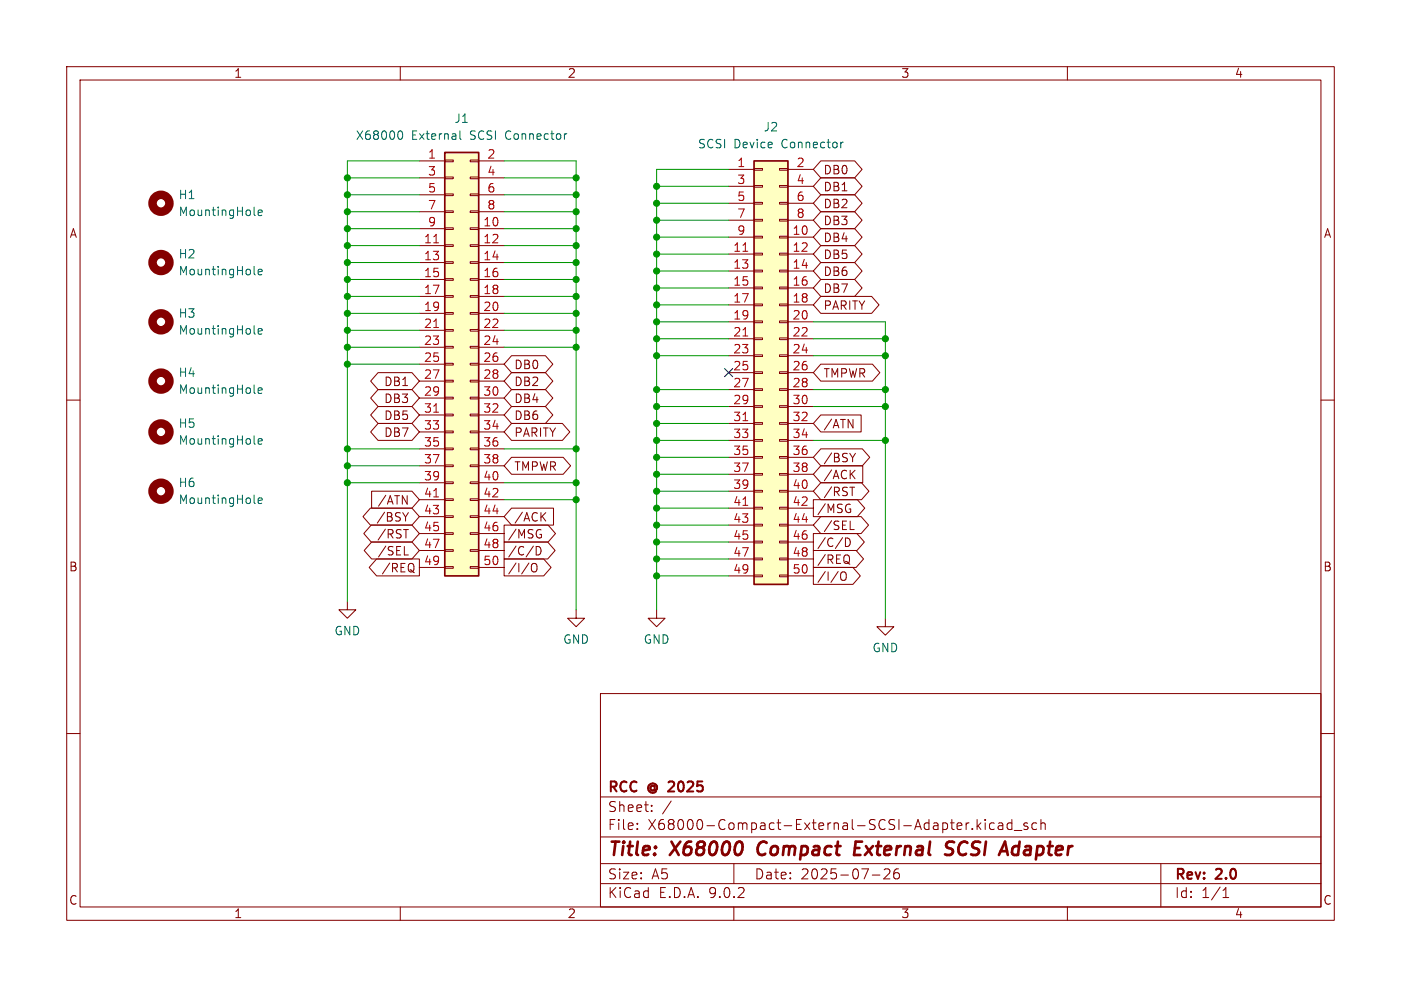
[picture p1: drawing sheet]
<svg xmlns="http://www.w3.org/2000/svg" width="210mm" height="148mm" viewBox="0 0 210 148" stroke-linecap="round" stroke-linejoin="round" font-family="sans-serif">
<g fill="none" stroke="#840000" stroke-width=".15">
<path d="M10 10h190v128h-190zM12 12h186v124h-186zM60 10v2M110 10v2M160 10v2M10 60h2M198 60h2M52.1 90.2v1.2h1.2l-1.2 1.3-1.3-1.3h1.3M86.4 91.4v1.3h1.2l-1.2 1.3-1.3-1.3h1.3M98.4 91.4v1.3h1.3l-1.3 1.3-1.2-1.3h1.2M10 110h2M90 104h108v32h-108z"/>
<path d="M90 119.5h108M198 110h2M60 136v2M90 132.5h108M90 129.5h108M90 125.5h108M95.5 124.2v.2M95.5 123.5v.1M97.7 121.5v.2M97.7 120.8v.1M100.6 120.1l-1.3 1.9M110 136v2"/>
<path d="M110 129.5v3M130.8 131.2h1.1M132.5 130.4l.3-.1 .5 .1a.41 .41 0 0 1 0 .5l-.8 .9h.9M134.7 130.3a.59 .59 0 0 0-.7 .6v.6l.1 .2 .4 .1 .3-.2v-.5l-.1-.2h-.4l-.3 .2M145.7 124.2v.2M146.5 122.9v1.5M146.6 123.8l.4 .6M147 123.4l-.5 .6M147.7 122.9v.1M147.7 123.4v1M149 123.5l-.4-.1-.3 .3v.4l.2 .2h.5M149.7 123.5h.5l.1 .9"/>
<path d="M150.3 123.7l-.5 .1a.29 .29 0 0 0-.2 .3 .29 .29 0 0 0 .2 .3l.5-.1M151.7 123.5l-.5-.1-.2 .3v.4l.1 .2h.6M151.7 122.9v1.5M152 124.5h1.2M154 123.5l-.3-.1-.2 .2v.2l.5 .2v.3h-.5M155.4 123.5l-.4-.1-.3 .3v.4l.1 .2h.6M156 123.5a.37 .37 0 0 1 .7 .1v.8M156 122.9v1.5M160 136v2M174 129.5v6.5M183.3 134.6h.9M183.3 133.5l.5-.4v1.5"/>
</g>
<path d="M113.9 126.5a1.27 1.27 0 0 0-.1 1.6M128.2 127.2h.6M129.2 126.2h-.9l-.3 2h1M141.9 127l.6 .3a.49 .49 0 0 1 .4 .5 .49 .49 0 0 1-.5 .4l-.7-.1M143 126.3a.85 .85 0 0 0-1 .1l-.2 .2M151.8 128.1l.6 .1M152.6 126.9h-.4l-.3 .2" fill="none" stroke="#840000" stroke-width=".4"/>
<path d="M66.7 22.9h5.1v63.5h-5.1z" fill="#ffffc2"/>
<path d="M66.7 22.9h5.1v63.5h-5.1z" fill="none" stroke="#840000" stroke-width=".25"/>
<g fill="none" stroke="#840000" stroke-width=".15">
<path d="M62.9 24.1h3.8M62.9 26.7h3.8M62.9 29.2h3.8M62.9 31.8h3.8M62.9 34.3h3.8M62.9 36.8h3.8M62.9 39.4h3.8M66.7 24h1.2v.3h-1.2zM66.7 26.5h1.2v.3h-1.2zM66.7 29.1h1.2v.2h-1.2zM66.7 31.6h1.2v.3h-1.2zM66.7 34.2h1.2v.2h-1.2z"/>
<path d="M66.7 36.7h1.2v.3h-1.2zM66.7 39.2h1.2v.3h-1.2zM70.5 24h1.3v.3h-1.3zM70.5 26.5h1.3v.3h-1.3zM70.5 29.1h1.3v.2h-1.3zM70.5 31.6h1.3v.3h-1.3zM70.5 34.2h1.3v.2h-1.3zM70.5 36.7h1.3v.3h-1.3zM70.5 39.2h1.3v.3h-1.3zM71.8 24.1h3.8M71.8 26.7h3.8M71.8 29.2h3.8"/>
<path d="M71.8 31.8h3.8M71.8 34.3h3.8M71.8 36.8h3.8M71.8 39.4h3.8M62.9 41.9h3.8M62.9 44.5h3.8M62.9 47h3.8M62.9 49.5h3.8M62.9 52.1h3.8M62.9 54.6h3.8M62.9 57.2h3.8M62.9 59.7h3.8"/>
<path d="M66.7 41.8h1.2v.2h-1.2zM66.7 44.3h1.2v.3h-1.2zM66.7 46.9h1.2v.2h-1.2zM66.7 49.4h1.2v.3h-1.2zM66.7 51.9h1.2v.3h-1.2zM66.7 54.5h1.2v.2h-1.2zM66.7 57h1.2v.3h-1.2zM66.7 59.6h1.2v.2h-1.2zM70.5 41.8h1.3v.2h-1.3zM70.5 44.3h1.3v.3h-1.3zM70.5 46.9h1.3v.2h-1.3zM70.5 49.4h1.3v.3h-1.3z"/>
<path d="M70.5 51.9h1.3v.3h-1.3zM70.5 54.5h1.3v.2h-1.3zM70.5 57h1.3v.3h-1.3zM70.5 59.6h1.3v.2h-1.3zM71.8 41.9h3.8M71.8 44.5h3.8M71.8 47h3.8M71.8 49.5h3.8M71.8 52.1h3.8M71.8 54.6h3.8M71.8 57.2h3.8M71.8 59.7h3.8"/>
<path d="M62.9 62.2h3.8M62.9 64.8h3.8M62.9 67.3h3.8M62.9 69.9h3.8M62.9 72.4h3.8M62.9 74.9h3.8M62.9 77.5h3.8M66.7 62.1h1.2v.3h-1.2zM66.7 64.6h1.2v.3h-1.2zM66.7 67.2h1.2v.2h-1.2zM66.7 69.7h1.2v.3h-1.2zM66.7 72.3h1.2v.2h-1.2z"/>
<path d="M66.7 74.8h1.2v.3h-1.2zM66.7 77.3h1.2v.3h-1.2zM66.7 79.9h1.2v.2h-1.2zM70.5 62.1h1.3v.3h-1.3zM70.5 64.6h1.3v.3h-1.3zM70.5 67.2h1.3v.2h-1.3zM70.5 69.7h1.3v.3h-1.3zM70.5 72.3h1.3v.2h-1.3zM70.5 74.8h1.3v.3h-1.3zM70.5 77.3h1.3v.3h-1.3zM70.5 79.9h1.3v.2h-1.3zM71.8 62.2h3.8"/>
<path d="M71.8 64.8h3.8M71.8 67.3h3.8M71.8 69.9h3.8M71.8 72.4h3.8M71.8 74.9h3.8M71.8 77.5h3.8M62.9 80h3.8M62.9 82.6h3.8M62.9 85.1h3.8M66.7 82.4h1.2v.3h-1.2zM66.7 85h1.2v.2h-1.2zM70.5 82.4h1.3v.3h-1.3z"/>
<path d="M70.5 85h1.3v.2h-1.3zM71.8 80h3.8M71.8 82.6h3.8M71.8 85.1h3.8"/>
</g>
<path d="M65 36.4h.7M65 49.1h.7M65 61.8h.7M65 74.5h.7" fill="none" stroke="#a90000" stroke-width=".15"/>
<path d="M59.8 19.7l.1-.1a.69 .69 0 0 1 .5 .6 .69 .69 0 0 1-.2 .6h-.4M68.9 19.6v1.1l.2 .2M38.1 32.1l.2 .2M38.7 31.9l.6-.1-.1-.3h-.3l-.2 .2 .1 .6h.4M85 20.1h-.3" fill="none" stroke="#006464" stroke-width=".15"/>
<circle cx="24.1" cy="30.5" r="1.27" fill="none" stroke="#840000" stroke-width="1.3"/>
<path d="M113 24.1h5.1v63.5h-5.1z" fill="#ffffc2"/>
<path d="M113 24.1h5.1v63.5h-5.1z" fill="none" stroke="#840000" stroke-width=".25"/>
<g fill="none" stroke="#840000" stroke-width=".15">
<path d="M109.2 25.4h3.8M109.2 27.9h3.8M109.2 30.5h3.8M109.2 33h3.8M109.2 35.6h3.8M109.2 38.1h3.8M113 25.3h1.3v.2h-1.3zM113 27.8h1.3v.3h-1.3zM113 30.4h1.3v.2h-1.3zM113 32.9h1.3v.2h-1.3zM113 35.4h1.3v.3h-1.3zM113 38h1.3v.2h-1.3z"/>
<path d="M116.8 25.3h1.3v.2h-1.3zM116.8 27.8h1.3v.3h-1.3zM116.8 30.4h1.3v.2h-1.3zM116.8 32.9h1.3v.2h-1.3zM116.8 35.4h1.3v.3h-1.3zM116.8 38h1.3v.2h-1.3zM118.1 25.4h3.8M118.1 27.9h3.8M118.1 30.5h3.8M118.1 33h3.8M118.1 35.6h3.8M118.1 38.1h3.8"/>
<path d="M123 34.3h5.1l1.1 1.3-1.1 1.2h-5.1l-1.1-1.2zM123 29.2h5.1l1.1 1.3-1.1 1.3h-5.1l-1.1-1.3zM123 26.7h5.1l1.1 1.2-1.1 1.3h-5.1l-1.1-1.3zM123 24.1h5.1l1.1 1.3-1.1 1.3h-5.1l-1.1-1.3zM123 36.8h5.1l1.1 1.3-1.1 1.3h-5.1l-1.1-1.3zM123 39.4h5.1l1.1 1.2-1.1 1.3h-5.1l-1.1-1.3zM123 31.7h5.1l1.1 1.3-1.1 1.3h-5.1l-1.1-1.3zM56.7 55.9h5.1l1.1 1.3-1.1 1.2h-5.1l-1.1-1.2zM56.7 58.4h5.1l1.1 1.3-1.1 1.3h-5.1l-1.1-1.3zM76.7 58.4h5.1l1.1 1.3-1.1 1.3h-5.1l-1.1-1.3zM76.7 53.3h5.1l1.1 1.3-1.1 1.3h-5.1l-1.1-1.3zM76.7 55.9h5.1l1.1 1.3-1.1 1.2h-5.1l-1.1-1.2z"/>
<path d="M109.2 40.6h3.8M109.2 43.2h3.8M109.2 45.7h3.8M109.2 48.3h3.8M109.2 50.8h3.8M109.2 53.3h3.8M109.2 55.9h3.8M109.2 58.4h3.8M113 40.5h1.3v.3h-1.3zM113 43.1h1.3v.2h-1.3zM113 45.6h1.3v.2h-1.3zM113 48.1h1.3v.3h-1.3z"/>
<path d="M113 50.7h1.3v.2h-1.3zM113 53.2h1.3v.3h-1.3zM113 55.8h1.3v.2h-1.3zM113 58.3h1.3v.2h-1.3zM116.8 40.5h1.3v.3h-1.3zM116.8 43.1h1.3v.2h-1.3zM116.8 45.6h1.3v.2h-1.3zM116.8 48.1h1.3v.3h-1.3zM116.8 50.7h1.3v.2h-1.3zM116.8 53.2h1.3v.3h-1.3zM116.8 55.8h1.3v.2h-1.3zM116.8 58.3h1.3v.2h-1.3z"/>
<path d="M118.1 40.6h3.8M118.1 43.2h3.8M118.1 45.7h3.8M118.1 48.3h3.8M118.1 50.8h3.8M118.1 53.3h3.8M118.1 55.9h3.8M118.1 58.4h3.8M123 54.6h7.8l1.1 1.3-1.1 1.3h-7.8l-1.1-1.3zM123 44.4h7.7l1.1 1.3-1.1 1.3h-7.7l-1.1-1.3zM123 41.9h5.1l1.1 1.3-1.1 1.3h-5.1l-1.1-1.3zM55.5 76.2h6.3l1.1 1.3-1.1 1.2h-6.3l-1.1-1.2z"/>
<path d="M55.6 78.7h6.2l1.1 1.3-1.1 1.3h-6.2l-1.1-1.3zM55.7 73.7h6.1l1.1 1.2-1.1 1.3h-6.1zM56.7 63.5h5.1l1.1 1.3-1.1 1.2h-5.1l-1.1-1.2zM56.7 61h5.1l1.1 1.2-1.1 1.3h-5.1l-1.1-1.3zM60.3 74.3l.7 1.3v-1.3M60.5 79.4h.7M61.2 76.9l-.4 .6M75.6 78.7h6.6l1.1 1.3-1.1 1.3h-6.6zM76.7 63.5h7.6l1.1 1.3-1.1 1.2h-7.6l-1.1-1.2zM76.7 68.6h7.7l1.1 1.3-1.1 1.2h-7.7l-1.1-1.2zM76.7 76.2h6.3v2.5h-6.3l-1.1-1.2zM76.7 61h5.1l1.1 1.2-1.1 1.3h-5.1l-1.1-1.3z"/>
<path d="M81 79.4l.1 .1M81.3 77.4l.5 .7M81.8 76.9l-.7 .7M109.2 61h3.8M109.2 63.5h3.8M109.2 66h3.8M109.2 68.6h3.8M109.2 71.1h3.8M109.2 73.7h3.8M109.2 76.2h3.8M109.2 78.7h3.8M113 60.8h1.3v.3h-1.3z"/>
<path d="M113 63.4h1.3v.2h-1.3zM113 65.9h1.3v.3h-1.3zM113 68.5h1.3v.2h-1.3zM113 71h1.3v.2h-1.3zM113 73.5h1.3v.3h-1.3zM113 76.1h1.3v.2h-1.3zM113 78.6h1.3v.3h-1.3zM116.8 60.8h1.3v.3h-1.3zM116.8 63.4h1.3v.2h-1.3zM116.8 65.9h1.3v.3h-1.3zM116.8 68.5h1.3v.2h-1.3zM116.8 71h1.3v.2h-1.3z"/>
<path d="M116.8 73.5h1.3v.3h-1.3zM116.8 76.1h1.3v.2h-1.3zM116.8 78.6h1.3v.3h-1.3zM118.1 61h3.8M118.1 63.5h3.8M118.1 66h3.8M118.1 68.6h3.8M118.1 71.1h3.8M118.1 73.7h3.8M118.1 76.2h3.8M118.1 78.7h3.8M121.9 74.9h6.6l1.1 1.3-1.1 1.3h-6.6z"/>
<path d="M123 62.2h6.1v2.6h-6.1l-1.1-1.3zM123 67.3h6.3l1.1 1.3-1.1 1.3h-6.3l-1.1-1.3zM123 72.4h6.1l1.2 1.3-1.2 1.2h-6.1l-1.1-1.2zM123 69.8h6.3v2.6h-6.3l-1.1-1.3zM123 77.5h6.1l1.1 1.2-1.1 1.3h-6.1l-1.1-1.3zM127.1 62.9l.8 1.3v-1.3M127.3 76.3h.2v.4l-.2 .2M127.3 75.6l.2 .1M127.4 73.1h.7M127.4 79.4h.6M127.6 71.1l.6 .7M128.2 70.5l-.8 .7"/>
<path d="M128.2 68l-.4 .6M55.7 81.3h6.1l1.1 1.3-1.1 1.2h-6.1l-1.1-1.2zM56.5 83.8h6.4v2.6h-6.4l-1.2-1.3zM60.6 83.2h.6M61.9 84.6a.9 .9 0 0 1 0 1.1l.2 .2M75.6 83.8h5.9l1.1 1.3-1.1 1.3h-5.9zM75.6 81.3h6.5l1.1 1.3-1.1 1.2h-6.5zM79.7 84.7a.43 .43 0 0 1 .5-.2 .43 .43 0 0 1 .3 .4v.4a.42 .42 0 0 1-.4 .5 .42 .42 0 0 1-.5-.5zM80.4 82a.64 .64 0 0 1 .7 .6 .64 .64 0 0 1-.7 .6zM80.9 80.1h.3v.5l-.3 .1M109.2 81.3h3.8M109.2 83.8h3.8"/>
<path d="M109.2 86.4h3.8M113 81.2h1.3v.2h-1.3zM113 83.7h1.3v.2h-1.3zM113 86.2h1.3v.3h-1.3zM116.8 81.2h1.3v.2h-1.3zM116.8 83.7h1.3v.2h-1.3zM116.8 86.2h1.3v.3h-1.3zM118.1 81.3h3.8M118.1 83.8h3.8M118.1 86.4h3.8M121.9 80h6.6l1.1 1.3-1.1 1.3h-6.6zM121.9 82.5h6.4l1.1 1.3-1.1 1.3h-6.4z"/>
<path d="M121.9 85.1h6l1.1 1.3-1.1 1.2h-6zM126.1 85.9a.43 .43 0 0 1 .5-.1 .43 .43 0 0 1 .3 .4v.4a.42 .42 0 0 1-.5 .4 .42 .42 0 0 1-.4-.4zM126.7 80.7a.64 .64 0 0 1 .8 .6 .64 .64 0 0 1-.8 .7zM127.2 83.3a.9 .9 0 0 1 0 1.1l.2 .2M132.7 92.7v1.3h1.3l-1.3 1.3-1.3-1.3h1.3"/>
</g>
<path d="M111.4 37.7h.7M111.4 50.4h.7M111.4 63.1h.7M111.4 75.8h.7" fill="none" stroke="#a90000" stroke-width=".15"/>
<path d="M126.4 21.3l-.2 .1-.2 .2M38.1 41l.2 .2M38.1 49.9l.2 .2M38.1 58.8l.2 .2M38.7 40.8l.6-.1-.1-.3h-.3l-.2 .2 .1 .6h.4M38.7 49.7l.6-.1-.1-.3h-.3l-.2 .1 .1 .6h.4M38.7 58.6l.6-.1-.1-.3h-.3l-.2 .1 .1 .6h.4M38.1 66.4l.2 .2M38.1 75.3l.2 .2M38.7 66.2l.6-.1-.1-.3h-.3l-.2 .2 .1 .6h.4M38.7 75.1l.6-.1-.1-.3h-.3l-.2 .1 .1 .6h.4" fill="none" stroke="#006464" stroke-width=".15"/>
<g fill="none" stroke="#840000" stroke-width="1.3">
<circle cx="24.1" cy="39.4" r="1.27"/>
<circle cx="24.1" cy="48.3" r="1.27"/>
<circle cx="24.1" cy="57.1" r="1.27"/>
<circle cx="24.1" cy="64.8" r="1.27"/>
<circle cx="24.1" cy="73.7" r="1.27"/>
</g>
<g fill="none" stroke="#009600" stroke-width=".15">
<path d="M52.1 31.8h10.8M52.1 36.8h10.8M52.1 39.4h10.8M52.1 29.2h10.8M52.1 26.7h10.8M52.1 34.3h10.8M62.9 24.1h-10.8v66.1M75.6 31.8h10.8M75.6 24.1h10.8v67.3M75.6 36.8h10.8M75.6 39.4h10.8M75.6 29.2h10.8"/>
<path d="M75.6 26.7h10.8M75.6 34.3h10.8M98.4 27.9h10.8M98.4 30.5h10.8M98.4 38.1h10.8M98.4 33h10.8M98.4 35.6h10.8M109.2 25.4h-10.8v66M52.1 41.9h10.8M52.1 44.5h10.8M52.1 47h10.8M52.1 49.5h10.8"/>
<path d="M52.1 52.1h10.8M52.1 54.6h10.8M75.6 41.9h10.8M75.6 44.5h10.8M75.6 47h10.8M75.6 49.5h10.8M75.6 52.1h10.8M98.4 58.4h10.8M98.4 53.3h10.8M98.4 50.8h10.8M98.4 48.3h10.8M98.4 40.6h10.8"/>
<path d="M98.4 45.7h10.8M98.4 43.2h10.8M121.9 48.3h10.8v44.4M121.9 58.4h10.8M121.9 53.3h10.8M121.9 50.8h10.8M52.1 67.3h10.8M52.1 72.4h10.8M52.1 69.9h10.8M75.6 67.3h10.8M75.6 72.4h10.8M75.6 74.9h10.8"/>
<path d="M98.4 73.7h10.8M98.4 71.1h10.8M98.4 76.2h10.8M98.4 68.6h10.8M98.4 66h10.8M98.4 63.5h10.8M98.4 61h10.8M98.4 78.7h10.8M121.9 66h10.8M121.9 61h10.8M98.4 81.3h10.8M98.4 83.8h10.8"/>
<path d="M98.4 86.4h10.8"/>
</g>
<path d="M108.6 55.3l1.2 1.2M109.8 55.3l-1.2 1.2" fill="none" stroke="#000084" stroke-width=".15"/>
<g fill="#009600" stroke="#009600" stroke-width=".15">
<circle cx="98.4" cy="63.5" r=".46"/>
<circle cx="98.4" cy="61" r=".46"/>
<circle cx="132.7" cy="50.8" r=".46"/>
<circle cx="132.7" cy="53.3" r=".46"/>
<circle cx="86.4" cy="26.7" r=".46"/>
<circle cx="86.4" cy="31.8" r=".46"/>
<circle cx="86.4" cy="29.2" r=".46"/>
<circle cx="98.4" cy="35.6" r=".46"/>
<circle cx="98.4" cy="43.2" r=".46"/>
<circle cx="98.4" cy="40.6" r=".46"/>
<circle cx="98.4" cy="38.1" r=".46"/>
<circle cx="98.4" cy="45.7" r=".46"/>
<circle cx="98.4" cy="30.5" r=".46"/>
<circle cx="98.4" cy="33" r=".46"/>
<circle cx="98.4" cy="27.9" r=".46"/>
<circle cx="86.4" cy="34.3" r=".46"/>
<circle cx="52.1" cy="47" r=".46"/>
<circle cx="52.1" cy="41.9" r=".46"/>
<circle cx="52.1" cy="49.5" r=".46"/>
<circle cx="52.1" cy="44.5" r=".46"/>
<circle cx="86.4" cy="44.5" r=".46"/>
<circle cx="86.4" cy="52.1" r=".46"/>
<circle cx="98.4" cy="48.3" r=".46"/>
<circle cx="98.4" cy="50.8" r=".46"/>
<circle cx="86.4" cy="72.4" r=".46"/>
<circle cx="98.4" cy="66" r=".46"/>
<circle cx="86.4" cy="74.9" r=".46"/>
<circle cx="86.4" cy="67.3" r=".46"/>
<circle cx="98.4" cy="86.4" r=".46"/>
<circle cx="98.4" cy="83.8" r=".46"/>
<circle cx="132.7" cy="61" r=".46"/>
<circle cx="132.7" cy="66" r=".46"/>
<circle cx="132.7" cy="58.4" r=".46"/>
<circle cx="98.4" cy="78.7" r=".46"/>
<circle cx="98.4" cy="81.3" r=".46"/>
<circle cx="98.4" cy="71.1" r=".46"/>
<circle cx="98.4" cy="73.7" r=".46"/>
<circle cx="98.4" cy="76.2" r=".46"/>
<circle cx="98.4" cy="68.6" r=".46"/>
<circle cx="52.1" cy="34.3" r=".46"/>
<circle cx="52.1" cy="36.8" r=".46"/>
<circle cx="52.1" cy="31.8" r=".46"/>
<circle cx="52.1" cy="26.7" r=".46"/>
<circle cx="52.1" cy="29.2" r=".46"/>
<circle cx="52.1" cy="39.4" r=".46"/>
<circle cx="52.1" cy="54.6" r=".46"/>
<circle cx="52.1" cy="52.1" r=".46"/>
<circle cx="52.1" cy="67.3" r=".46"/>
<circle cx="52.1" cy="72.4" r=".46"/>
<circle cx="52.1" cy="69.9" r=".46"/>
<circle cx="86.4" cy="49.5" r=".46"/>
<circle cx="86.4" cy="41.9" r=".46"/>
<circle cx="86.4" cy="47" r=".46"/>
<circle cx="98.4" cy="53.3" r=".46"/>
<circle cx="98.4" cy="58.4" r=".46"/>
<circle cx="86.4" cy="36.8" r=".46"/>
<circle cx="86.4" cy="39.4" r=".46"/>
</g>
<g font-size="2.8" fill="#840000">
<text x="91" y="128.9">Title:</text>
<text x="100.7" y="128.9">X68000</text>
<text x="114.4" y="128.9">Compact</text>
<text x="129.7" y="128.9">External</text>
<text x="144.2" y="128.9">SCSI</text>
<text x="153.3" y="128.9">Adapter</text>
</g>
<g font-size="2.1" fill="#840000">
<text x="91" y="119.2">RCC</text>
<text x="97.3" y="119.2">@ 2025</text>
<text x="91" y="124.7">File:</text>
<text x="91" y="122">Sheet:</text>
<text x="97.1" y="124.7">X68000-Compact-External-SCSI-Adapter.kicad_sch</text>
<text x="91" y="134.9">KiCad</text>
<text x="91" y="132.1">Size:</text>
<text x="97.7" y="132.1">A5</text>
<text x="98.7" y="134.9">E.D.A.</text>
<text x="106.3" y="134.9">9.0.2</text>
<text x="113" y="132.1">Date:</text>
<text x="120" y="132.1">2025-07-26</text>
<text x="176" y="132.3">Rev:</text>
<text x="176" y="134.9">Id:</text>
<text x="180.1" y="134.9">1/1</text>
<text x="182.4" y="132.3">2.0</text>
</g>
<g font-size="1.8" fill="#840000">
<text x="35" y="11.9">1</text>
<text x="85" y="11.9">2</text>
<text x="135" y="11.9">3</text>
<text x="185" y="11.9">4</text>
<text x="123.3" y="28.9">DB1</text>
<text x="123.3" y="26.4">DB0</text>
<text x="10.3" y="35.9">A</text>
<text x="123.3" y="31.4">DB2</text>
<text x="123.3" y="34">DB3</text>
<text x="198.4" y="35.9">A</text>
<text x="123.3" y="36.5">DB4</text>
<text x="123.3" y="39.1">DB5</text>
<text x="123.3" y="41.6">DB6</text>
<text x="123.3" y="46.7">PARITY</text>
<text x="123.3" y="44.1">DB7</text>
<text x="57.5" y="58.1">DB1</text>
<text x="77" y="55.6">DB0</text>
<text x="77" y="58.1">DB2</text>
<text x="123.3" y="56.8">TMPWR</text>
<text x="57.5" y="60.6">DB3</text>
<text x="57.5" y="65.7">DB7</text>
<text x="57.5" y="63.2">DB5</text>
<text x="77" y="60.6">DB4</text>
<text x="77" y="65.7">PARITY</text>
<text x="77" y="63.2">DB6</text>
<text x="123.3" y="64.5">/ATN</text>
<text x="77" y="70.8">TMPWR</text>
<text x="123.3" y="69.5">/BSY</text>
<text x="56.5" y="75.9">/ATN</text>
<text x="122.4" y="77.2">/MSG</text>
<text x="123.3" y="74.6">/RST</text>
<text x="123.3" y="72.1">/ACK</text>
<text x="56.3" y="78.4">/BSY</text>
<text x="56.5" y="81">/RST</text>
<text x="56.5" y="83.5">/SEL</text>
<text x="76" y="81">/MSG</text>
<text x="76" y="83.5">/C/D</text>
<text x="77" y="78.4">/ACK</text>
<text x="122.4" y="82.2">/C/D</text>
<text x="123.3" y="79.7">/SEL</text>
<text x="10.3" y="85.9">B</text>
<text x="57.1" y="86">/REQ</text>
<text x="76" y="86">/I/O</text>
<text x="122.4" y="84.8">/REQ</text>
<text x="122.4" y="87.3">/I/O</text>
<text x="198.3" y="85.9">B</text>
<text x="10.3" y="135.9">C</text>
<text x="35" y="137.9">1</text>
<text x="85" y="137.9">2</text>
<text x="135" y="137.9">3</text>
<text x="185" y="137.9">4</text>
<text x="198.3" y="135.9">C</text>
</g>
<g font-size="1.8" fill="#006464">
<text x="53.2" y="21.2">X68000</text>
<text x="61.7" y="21.2">External</text>
<text x="68" y="18.6">J1</text>
<text x="70.6" y="21.2">SCSI</text>
<text x="76" y="21.2">Connector</text>
<text x="104.5" y="22.5">SCSI</text>
<text x="110" y="22.5">Device</text>
<text x="114.4" y="19.9">J2</text>
<text x="117.3" y="22.5">Connector</text>
<text x="26.7" y="30.1">H1</text>
<text x="26.7" y="32.6">MountingHole</text>
<text x="26.7" y="39">H2</text>
<text x="26.7" y="41.5">MountingHole</text>
<text x="26.7" y="47.9">H3</text>
<text x="26.7" y="50.4">MountingHole</text>
<text x="26.7" y="56.7">H4</text>
<text x="26.7" y="59.3">MountingHole</text>
<text x="26.7" y="64.4">H5</text>
<text x="26.7" y="66.9">MountingHole</text>
<text x="26.7" y="73.3">H6</text>
<text x="26.7" y="75.8">MountingHole</text>
<text x="50" y="95.5">GND</text>
<text x="84.3" y="96.7">GND</text>
<text x="96.4" y="96.7">GND</text>
<text x="130.7" y="98">GND</text>
</g>
<g font-size="1.8" fill="#a90000">
<text x="64.1" y="23.9">1</text>
<text x="73" y="23.9">2</text>
<text x="64.1" y="26.4">3</text>
<text x="64.1" y="29">5</text>
<text x="73" y="26.4">4</text>
<text x="73" y="29">6</text>
<text x="110.4" y="25.1">1</text>
<text x="110.4" y="27.7">3</text>
<text x="119.3" y="25.1">2</text>
<text x="119.3" y="27.7">4</text>
<text x="64.1" y="31.5">7</text>
<text x="64.1" y="34">9</text>
<text x="72.3" y="34">10</text>
<text x="73" y="31.5">8</text>
<text x="110.4" y="30.2">5</text>
<text x="110.4" y="32.8">7</text>
<text x="110.4" y="35.3">9</text>
<text x="118.7" y="35.3">10</text>
<text x="119.3" y="30.2">6</text>
<text x="119.3" y="32.8">8</text>
<text x="63.5" y="36.6">11</text>
<text x="63.5" y="39.1">13</text>
<text x="63.5" y="41.7">15</text>
<text x="72.3" y="36.6">12</text>
<text x="72.3" y="39.1">14</text>
<text x="72.3" y="41.7">16</text>
<text x="109.8" y="37.8">11</text>
<text x="109.8" y="40.4">13</text>
<text x="118.7" y="37.8">12</text>
<text x="118.7" y="40.4">14</text>
<text x="63.5" y="44.2">17</text>
<text x="63.5" y="46.7">19</text>
<text x="72.3" y="44.2">18</text>
<text x="72.3" y="46.7">20</text>
<text x="109.8" y="42.9">15</text>
<text x="109.8" y="45.5">17</text>
<text x="118.7" y="42.9">16</text>
<text x="118.7" y="45.5">18</text>
<text x="63.5" y="49.3">21</text>
<text x="63.5" y="51.8">23</text>
<text x="72.3" y="49.3">22</text>
<text x="72.3" y="51.8">24</text>
<text x="109.8" y="48">19</text>
<text x="109.8" y="50.5">21</text>
<text x="109.8" y="53.1">23</text>
<text x="118.7" y="48">20</text>
<text x="118.7" y="50.5">22</text>
<text x="118.7" y="53.1">24</text>
<text x="63.5" y="54.4">25</text>
<text x="63.5" y="56.9">27</text>
<text x="63.5" y="59.4">29</text>
<text x="72.3" y="54.4">26</text>
<text x="72.3" y="56.9">28</text>
<text x="72.3" y="59.4">30</text>
<text x="109.8" y="55.6">25</text>
<text x="109.8" y="58.2">27</text>
<text x="118.7" y="55.6">26</text>
<text x="118.7" y="58.2">28</text>
<text x="63.5" y="62">31</text>
<text x="63.5" y="64.5">33</text>
<text x="72.3" y="62">32</text>
<text x="72.3" y="64.5">34</text>
<text x="109.8" y="60.7">29</text>
<text x="109.8" y="63.2">31</text>
<text x="109.8" y="65.8">33</text>
<text x="118.7" y="60.7">30</text>
<text x="118.7" y="63.2">32</text>
<text x="118.7" y="65.8">34</text>
<text x="63.5" y="67.1">35</text>
<text x="63.5" y="69.6">37</text>
<text x="72.3" y="67.1">36</text>
<text x="72.3" y="69.6">38</text>
<text x="109.8" y="68.3">35</text>
<text x="109.8" y="70.9">37</text>
<text x="118.7" y="68.3">36</text>
<text x="118.7" y="70.9">38</text>
<text x="63.5" y="72.1">39</text>
<text x="63.5" y="74.7">41</text>
<text x="63.5" y="77.2">43</text>
<text x="72.3" y="72.1">40</text>
<text x="72.3" y="74.7">42</text>
<text x="72.3" y="77.2">44</text>
<text x="109.8" y="73.4">39</text>
<text x="109.8" y="75.9">41</text>
<text x="118.7" y="73.4">40</text>
<text x="118.7" y="75.9">42</text>
<text x="63.5" y="79.8">45</text>
<text x="63.5" y="82.3">47</text>
<text x="72.3" y="79.8">46</text>
<text x="72.3" y="82.3">48</text>
<text x="109.8" y="78.5">43</text>
<text x="109.8" y="81">45</text>
<text x="109.8" y="83.6">47</text>
<text x="118.7" y="78.5">44</text>
<text x="118.7" y="81">46</text>
<text x="118.7" y="83.6">48</text>
<text x="63.5" y="84.8">49</text>
<text x="72.3" y="84.8">50</text>
<text x="109.8" y="86.1">49</text>
<text x="118.7" y="86.1">50</text>
</g>
</svg>
